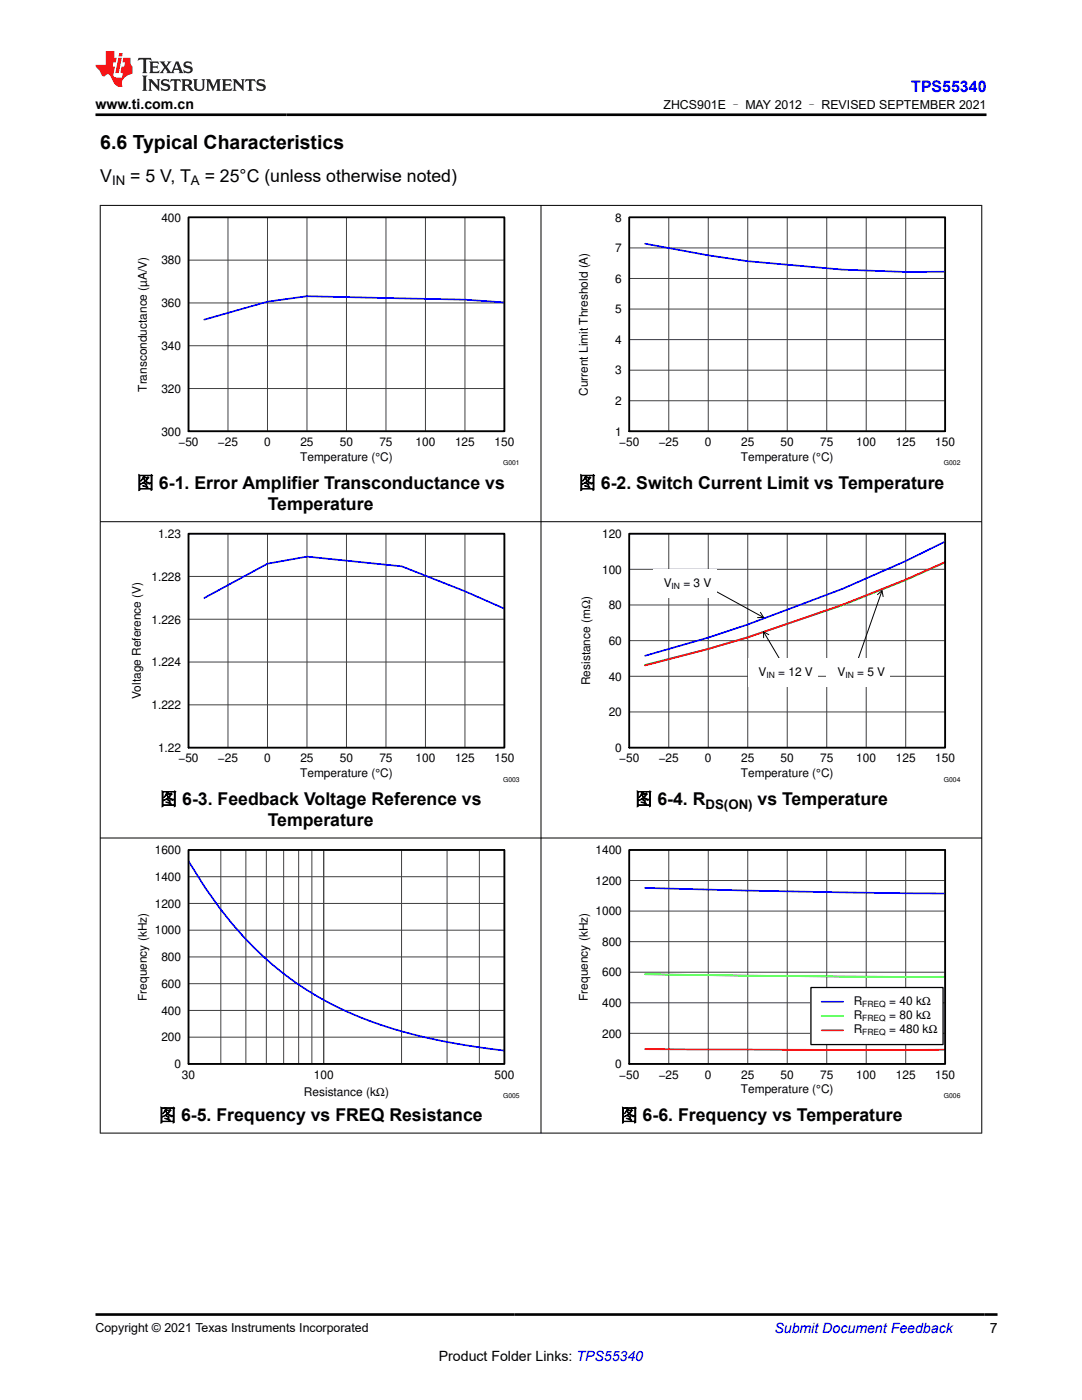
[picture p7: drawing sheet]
<svg xmlns="http://www.w3.org/2000/svg" width="216mm" height="279mm" viewBox="0 0 216 279" stroke-linecap="round" stroke-linejoin="round" font-family="sans-serif">
<path d="M37.6 43.4h63.1v42.7h-63.1zM125.6 43.4h63v42.7h-63zM37.6 106.5h63.1v42.7h-63.1zM125.6 106.5h63v42.7h-63z" fill="none" stroke="#000" stroke-width=".25"/>
<g fill="none" stroke="#414141" stroke-width=".2">
<path d="M37.6 43.4h63.1v42.7h-63.1zM37.6 51.9h63.1M45.5 43.4v42.7M53.4 43.4v42.7M61.3 43.4v42.7M69.1 43.4v42.7M77 43.4v42.7M84.9 43.4v42.7M92.8 43.4v42.7M125.6 43.4h63v42.7h-63zM125.6 55.6h63M125.6 49.5h63"/>
<path d="M133.4 43.4v42.7M141.3 43.4v42.7M149.2 43.4v42.7M157.1 43.4v42.7M165 43.4v42.7M172.8 43.4v42.7M180.7 43.4v42.7M37.6 77.5h63.1M37.6 69h63.1M37.6 60.5h63.1M125.6 80h63M125.6 73.9h63"/>
<path d="M125.6 67.8h63M125.6 61.7h63M37.6 106.5h63.1v42.7h-63.1zM37.6 115h63.1M45.5 106.5v42.7M53.4 106.5v42.7M61.3 106.5v42.7M69.1 106.5v42.7M77 106.5v42.7M84.9 106.5v42.7M92.8 106.5v42.7M125.6 106.5h63v42.7h-63z"/>
<path d="M125.6 113.6h63M133.4 106.5v42.7M141.3 106.5v42.7M149.2 106.5v42.7M157.1 106.5v42.7M165 106.5v42.7M172.8 106.5v42.7M180.7 106.5v42.7M37.6 132.1h63.1M37.6 123.6h63.1M125.6 135h63M125.6 127.9h63"/>
<path d="M125.6 120.7h63M37.6 140.7h63.1M125.6 142.1h63"/>
</g>
<path d="M128.7 48.6l12.6 2.4 7.9 1.1 18.9 1.7 12.6 .5 7.9-.1M100.7 60.4l-7.9-.6-31.5-.7-7.9 1.1-12.6 3.6M40.8 119.3l12.6-6.8 7.9-1.4 18.9 1.9 12.6 5 7.9 3.5M188.6 108.1l-7.9 3.9-12.6 5.5-18.9 7.1-7.9 2.6-12.6 3.7" fill="none" stroke="#00f" stroke-width=".34"/>
<path d="M37.6 43.4h63.1v42.7h-63.1zM125.6 43.4h63v42.7h-63zM37.6 106.5h63.1v42.7h-63.1z" fill="none" stroke="#000" stroke-width=".34"/>
<path d="M188.6 112.2l-7.9 3.6-12.6 5-18.9 6.4-7.9 2.3-12.6 3.2" fill="none" stroke="#01ff00" stroke-width=".34"/>
<path d="M188.6 112.2l-7.9 3.5-12.6 5-18.9 6.5-7.9 2.3-12.6 3.3" fill="none" stroke="#f00" stroke-width=".34"/>
<path d="M141.3 117.2l11.1 6M151.7 122.2l.7 1-1.2 .1" fill="none" stroke="#000" stroke-width=".2"/>
<path d="M130.3 113.6h12.6v5.7h-12.6z" fill="#fff"/>
<path d="M175.1 118.7l.9-.8 .2 1.2M176 117.9l-4.7 13.5" fill="none" stroke="#000" stroke-width=".2"/>
<path d="M165 131.4h12.6v5.7h-12.6z" fill="#fff"/>
<path d="M152.4 126.1l3.1 5.3M153.4 126.7l-1-.6v1.2" fill="none" stroke="#000" stroke-width=".2"/>
<path d="M149.2 131.4h14v5.7h-14z" fill="#fff"/>
<path d="M125.6 106.5h63v42.7h-63zM37.6 169.6h63.1v42.7h-63.1z" fill="none" stroke="#000" stroke-width=".34"/>
<path d="M37.6 169.6h63.1v42.7h-63.1zM125.6 169.6h63v42.7h-63z" fill="none" stroke="#000" stroke-width=".25"/>
<g fill="none" stroke="#414141" stroke-width=".2">
<path d="M37.6 169.6h63.1v42.7h-63.1zM37.6 175h63.1M44.1 169.6v42.7M49.1 169.6v42.7M53.1 169.6v42.7M56.6 169.6v42.7M59.6 169.6v42.7M62.2 169.6v42.7M64.6 169.6v42.7M80.1 169.6v42.7M89.2 169.6v42.7M95.7 169.6v42.7"/>
<path d="M125.6 169.6h63v42.7h-63zM125.6 175.7h63M133.4 169.6v42.7M141.3 169.6v42.7M149.2 169.6v42.7M157.1 169.6v42.7M165 169.6v42.7M172.8 169.6v42.7M180.7 169.6v42.7M37.6 196.3h63.1M37.6 191h63.1M37.6 185.6h63.1"/>
<path d="M37.6 180.3h63.1M125.6 194h63M125.6 187.9h63M125.6 181.8h63M37.6 207h63.1M37.6 201.7h63.1M125.6 206.2h63M125.6 200.1h63"/>
</g>
<path d="M37.6 171.9a74.4 74.4 0 0 0 19.9 23.1 73.8 73.8 0 0 0 27.5 12.1l7.8 1.5 7.9 1.1M128.7 177.2l39.4 .9 20.5 .2" fill="none" stroke="#00f" stroke-width=".34"/>
<path d="M128.7 194.4l39.4 .5h20.5" fill="none" stroke="#01ff00" stroke-width=".34"/>
<path d="M128.7 209.4l59.9 .1" fill="none" stroke="#f00" stroke-width=".34"/>
<path d="M161.8 197.1h26.4v11.4h-26.4z" fill="#fff"/>
<path d="M161.8 197.1h26.4v11.4h-26.4z" fill="none" stroke="#000" stroke-width=".25"/>
<path d="M163.9 199.9h4.3" fill="none" stroke="#00f" stroke-width=".34"/>
<path d="M163.9 202.8h4.3" fill="none" stroke="#01ff00" stroke-width=".34"/>
<path d="M163.9 205.6h4.3" fill="none" stroke="#f00" stroke-width=".34"/>
<path d="M125.6 169.6h63v42.7h-63z" fill="none" stroke="#000" stroke-width=".34"/>
<path d="M19.9 41h176.1M20 40.9v185.3M107.9 40.9v185.3M195.9 40.9v185.3M19.9 104.1h176.1M19.9 167.2h176.1M19.9 226.1h176.1" fill="none" stroke="#000" stroke-width=".2"/>
<path d="M27.7 11.6l-.2 .5 .5-.2h.6v.1v2.2l-.2 .4h1l-.2-.4v-2.2v-.1h.5l.5 .2-.1-.5zM29.8 12.3l.2 .4v1.5l-.2 .4h1.9l.1-.6a1.08 1.08 0 0 1-1.3 .2v-.7h.6l.4 .2v-.7l-.4 .2h-.6v-.5l.2-.2a1 1 0 0 1 1 .3l-.1-.5zM31.8 12.3l1 1.1-1 1.2h.9l-.2-.2 .4-.8 .5 .8-.2 .2h1.6l-.2-.2 .1-.5h1l.1 .5-.1 .2h.9l-.2-.3-.8-2h-.5l-1 2.2-.8-1.1 .9-1.1h-.8l.2 .2-.5 .6-.3-.6 .1-.2zM35.2 12.7l.4 1h-.8zM36.8 12.4a.65 .65 0 0 0-.2 .7 .65 .65 0 0 0 .6 .5l.7 .1 .1 .3a.79 .79 0 0 1-.7 .4 .79 .79 0 0 1-.7-.5l.1 .7 .2-.1a.93 .93 0 0 0 1.1 .1 .93 .93 0 0 0 .4-1 1.46 1.46 0 0 0-1.2-.6l-.1-.3a1.09 1.09 0 0 1 1.2 .2l-.2-.6-.1 .1-.6-.2zM28.4 15.1l.2 .4v2.2l-.2 .4h1l-.2-.4v-2.2l.2-.4zM29.6 15.8l.2 .4v1.5l-.2 .4h.8l-.3-.4v-1.3l1.7 1.8v-2l.2-.4h-.8l.2 .2 .1 1.1-1.2-1.3zM32.3 15.9a.65 .65 0 0 0-.2 .8 .65 .65 0 0 0 .7 .4l.6 .2 .1 .2a.79 .79 0 0 1-.7 .4 .79 .79 0 0 1-.7-.5l.1 .7 .2-.1a.93 .93 0 0 0 1.1 .1 .93 .93 0 0 0 .4-.9 1.46 1.46 0 0 0-1.2-.6l-.1-.4a1.09 1.09 0 0 1 1.2 .2l-.2-.6-.1 .1-.6-.1zM34.1 15.8l-.1 .6a.63 .63 0 0 1 .7-.3l.1 1.6-.3 .4h1l-.2-.4v-1.6a.66 .66 0 0 1 .8 .3l-.1-.6zM36.2 15.8l.2 .4v1.5l-.2 .4h.9l-.2-.2v-.7h.5l.1 .2a.79 .79 0 0 0 1.2 .6l-1-.9a.61 .61 0 0 0 .6-.6 .61 .61 0 0 0-.5-.7zM36.9 16.1h.2a.47 .47 0 0 1 .5 .1 .47 .47 0 0 1 .1 .5l-.2 .1-.6 .1zM38.5 15.8l.2 .2a2.27 2.27 0 0 0 .4 2 1.04 1.04 0 0 0 1.7-.7v-1.3l.2-.2h-.8l.2 .4v1.1a.6 .6 0 0 1-.6 .6 .6 .6 0 0 1-.6-.6v-1.1l.3-.4zM41.1 15.8l.2 .4v1.5l-.2 .4h.7l-.2-.4v-1.4l.9 1.9 .8-1.9v1.4l-.2 .4h1l-.3-.4v-1.5l.3-.4h-.8l-.7 1.5-.7-1.5zM44.3 15.8l.2 .4v1.5l-.2 .4h1.9l.1-.6a1.09 1.09 0 0 1-1.3 .2v-.7h.6l.4 .2v-.6l-.4 .2h-.6v-.6l.2-.1a1.01 1.01 0 0 1 1 .3l-.1-.6zM46.4 15.8l.3 .4v1.5l-.3 .4h.8l-.2-.4v-1.3l1.6 1.8v-2l.2-.4h-.7l.2 .2v1.1l-1.2-1.3zM49 15.8l-.1 .6a.63 .63 0 0 1 .8-.3v1.6l-.3 .4h1l-.2-.4v-1.6a.66 .66 0 0 1 .8 .3l-.1-.6zM51.4 15.9a.65 .65 0 0 0-.2 .8 .65 .65 0 0 0 .6 .4l.6 .2 .2 .2a.79 .79 0 0 1-.8 .4 .79 .79 0 0 1-.6-.5l.1 .7 .2-.1a.93 .93 0 0 0 1 .1 .93 .93 0 0 0 .5-.9 1.46 1.46 0 0 0-1.3-.6l-.1-.4a1.09 1.09 0 0 1 1.3 .2l-.2-.6-.2 .1-.5-.1z" fill="#231f20"/>
<path d="M21.1 10.2v2.8h-2.1l.1 .3 .9 1a.95 .95 0 0 0 .9 .9 .59 .59 0 0 1 .6-.4 .59 .59 0 0 1 .5 .4l.4 .7a1.59 1.59 0 0 0 2.1 1.4 1.61 1.61 0 0 1 1-2.3l1-.3-.1-1.5a1.59 1.59 0 0 1-.4-1.7h-1.4l-.2 .9h.5l-.1 .9h-.5l-.2 1v.2l.4 .1-.2 .9h-.6a.73 .73 0 0 1-1.1-.7l.3-1.5h-.5l.2-.9h.5l.2-.9h-.5v-1.3zM23.6 11.5l-.6 3.1h.7l.6-3.1zM23.8 10.6l-.1 .6h.7l.1-.6z" fill="#ed1c24"/>
<path d="M19 22.9h177.8M19.1 262.3h179.9" fill="none" stroke="#000" stroke-width=".53"/>
<text font-size="3.9" x="20" y="29.8">6.6 Typical Characteristics</text>
<g font-size="3.5">
<text x="20" y="36.3">V</text>
<text x="26" y="36.3">= 5 V, T</text>
<text x="40.9" y="36.3">= 25°C (unless otherwise noted)</text>
<text x="27.2" y="97.6">图 6-1. Error Amplifier Transconductance vs</text>
<text x="53.4" y="101.8">Temperature</text>
<text x="115.4" y="97.6">图 6-2. Switch Current Limit vs Temperature</text>
<text x="31.9" y="160.7">图 6-3. Feedback Voltage Reference vs</text>
<text x="126.7" y="160.7">图 6-4. R</text>
<text x="151.2" y="160.7">vs Temperature</text>
<text x="53.4" y="164.9">Temperature</text>
<text x="31.6" y="223.8">图 6-5. Frequency vs FREQ Resistance</text>
<text x="123.7" y="223.8">图 6-6. Frequency vs Temperature</text>
</g>
<text font-size="3.2" fill="#00f" x="181.8" y="18.3">TPS55340</text>
<g font-size="2.8">
<text x="19" y="21.7">www.ti.com.cn</text>
<text x="197.5" y="266.1">7</text>
<text x="87.6" y="271.7">Product Folder Links: TPS55340</text>
</g>
<text font-size="2.8" fill="#00f" x="154.5" y="266.1">Submit Document Feedback</text>
<g font-size="2.6">
<text x="22.4" y="37">IN</text>
<text x="38.1" y="37">A</text>
<text x="140.8" y="161.4">DS(ON)</text>
</g>
<g font-size="2.5">
<text x="132.4" y="21.8">ZHCS901E – MAY 2012 – REVISED SEPTEMBER 2021</text>
<text x="19" y="265.8">Copyright © 2021 Texas Instruments Incorporated</text>
</g>
<g font-size="2.4">
<text x="32.2" y="44.2">400</text>
<text x="122.8" y="44.2">8</text>
<text x="32.2" y="52.8">380</text>
<text x="122.8" y="50.3">7</text>
<text x="122.8" y="56.4">6</text>
<text x="32.2" y="61.3">360</text>
<text x="122.8" y="62.5">5</text>
<text x="32.2" y="69.8">340</text>
<text x="122.8" y="68.6">4</text>
<text x="122.8" y="74.7">3</text>
<text x="29.3" y="78.2" transform="rotate(-90 29.3 78.2)">Transconductance (µA/V)</text>
<text x="32.2" y="78.4">320</text>
<text x="117.3" y="79" transform="rotate(-90 117.3 79)">Current Limit Threshold (A)</text>
<text x="122.8" y="80.8">2</text>
<text x="32.2" y="86.9">300</text>
<text x="35.6" y="89">−50</text>
<text x="43.5" y="89">−25</text>
<text x="52.7" y="89">0</text>
<text x="59.9" y="89">25</text>
<text x="67.8" y="89">50</text>
<text x="75.7" y="89">75</text>
<text x="82.9" y="89">100</text>
<text x="90.8" y="89">125</text>
<text x="98.7" y="89">150</text>
<text x="122.8" y="86.9">1</text>
<text x="123.6" y="89">−50</text>
<text x="131.4" y="89">−25</text>
<text x="140.7" y="89">0</text>
<text x="147.9" y="89">25</text>
<text x="155.8" y="89">50</text>
<text x="163.6" y="89">75</text>
<text x="170.9" y="89">100</text>
<text x="178.7" y="89">125</text>
<text x="186.6" y="89">150</text>
<text x="59.9" y="91.9">Temperature (°C)</text>
<text x="147.8" y="91.9">Temperature (°C)</text>
<text x="31.5" y="107.4">1.23</text>
<text x="120.1" y="107.4">120</text>
<text x="30.2" y="115.9">1.228</text>
<text x="120.1" y="114.5">100</text>
<text x="132.4" y="117.1">V</text>
<text x="136.4" y="117.1">= 3 V</text>
<text x="30.2" y="124.4">1.226</text>
<text x="121.5" y="121.6">80</text>
<text x="121.5" y="128.7">60</text>
<text x="30.2" y="133">1.224</text>
<text x="117.8" y="136.7" transform="rotate(-90 117.8 136.7)">Resistance (mΩ)</text>
<text x="121.5" y="135.8">40</text>
<text x="151.3" y="134.9">V</text>
<text x="155.3" y="134.9">= 12 V</text>
<text x="167.1" y="134.9">V</text>
<text x="171" y="134.9">= 5 V</text>
<text x="28.1" y="139.6" transform="rotate(-90 28.1 139.6)">Voltage Reference (V)</text>
<text x="30.2" y="141.5">1.222</text>
<text x="121.5" y="142.9">20</text>
<text x="31.5" y="150.1">1.22</text>
<text x="35.6" y="152.1">−50</text>
<text x="43.5" y="152.1">−25</text>
<text x="52.7" y="152.1">0</text>
<text x="59.9" y="155.1">Temperature (°C)</text>
<text x="59.9" y="152.1">25</text>
<text x="67.8" y="152.1">50</text>
<text x="75.7" y="152.1">75</text>
<text x="82.9" y="152.1">100</text>
<text x="90.8" y="152.1">125</text>
<text x="98.7" y="152.1">150</text>
<text x="122.8" y="150.1">0</text>
<text x="123.6" y="152.1">−50</text>
<text x="131.4" y="152.1">−25</text>
<text x="140.7" y="152.1">0</text>
<text x="147.8" y="155.1">Temperature (°C)</text>
<text x="147.9" y="152.1">25</text>
<text x="155.8" y="152.1">50</text>
<text x="163.6" y="152.1">75</text>
<text x="170.9" y="152.1">100</text>
<text x="178.7" y="152.1">125</text>
<text x="186.6" y="152.1">150</text>
<text x="30.9" y="170.5">1600</text>
<text x="118.8" y="170.5">1400</text>
<text x="30.9" y="175.8">1400</text>
<text x="118.8" y="176.6">1200</text>
<text x="30.9" y="181.2">1200</text>
<text x="118.8" y="182.7">1000</text>
<text x="30.9" y="186.5">1000</text>
<text x="32.2" y="191.8">800</text>
<text x="120.1" y="188.8">800</text>
<text x="32.2" y="197.2">600</text>
<text x="120.1" y="194.9">600</text>
<text x="29.3" y="199.7" transform="rotate(-90 29.3 199.7)">Frequency (kHz)</text>
<text x="32.2" y="202.5">400</text>
<text x="117.3" y="199.7" transform="rotate(-90 117.3 199.7)">Frequency (kHz)</text>
<text x="120.1" y="201">400</text>
<text x="170.4" y="200.5">R</text>
<text x="170.4" y="203.4">R</text>
<text x="177.4" y="200.5">= 40 kΩ</text>
<text x="177.4" y="203.4">= 80 kΩ</text>
<text x="32.2" y="207.8">200</text>
<text x="120.1" y="207.1">200</text>
<text x="170.4" y="206.2">R</text>
<text x="177.4" y="206.2">= 480 kΩ</text>
<text x="34.8" y="213.2">0</text>
<text x="36.3" y="215.3">30</text>
<text x="62.6" y="215.3">100</text>
<text x="98.7" y="215.3">500</text>
<text x="122.8" y="213.2">0</text>
<text x="123.6" y="215.3">−50</text>
<text x="131.4" y="215.3">−25</text>
<text x="140.7" y="215.3">0</text>
<text x="147.9" y="215.3">25</text>
<text x="155.8" y="215.3">50</text>
<text x="163.6" y="215.3">75</text>
<text x="170.9" y="215.3">100</text>
<text x="178.7" y="215.3">125</text>
<text x="186.6" y="215.3">150</text>
<text x="60.6" y="218.7">Resistance (kΩ)</text>
<text x="147.8" y="218.2">Temperature (°C)</text>
</g>
<g font-size="1.7">
<text x="134" y="117.5">IN</text>
<text x="152.9" y="135.3">IN</text>
<text x="168.7" y="135.3">IN</text>
<text x="172.1" y="200.9">FREQ</text>
<text x="172.1" y="203.8">FREQ</text>
<text x="172.1" y="206.6">FREQ</text>
</g>
<g font-size="1.4">
<text x="100.4" y="92.9">G001</text>
<text x="188.3" y="92.9">G002</text>
<text x="100.4" y="156">G003</text>
<text x="188.3" y="156">G004</text>
<text x="100.4" y="219.1">G005</text>
<text x="188.3" y="219.1">G006</text>
</g>
</svg>
